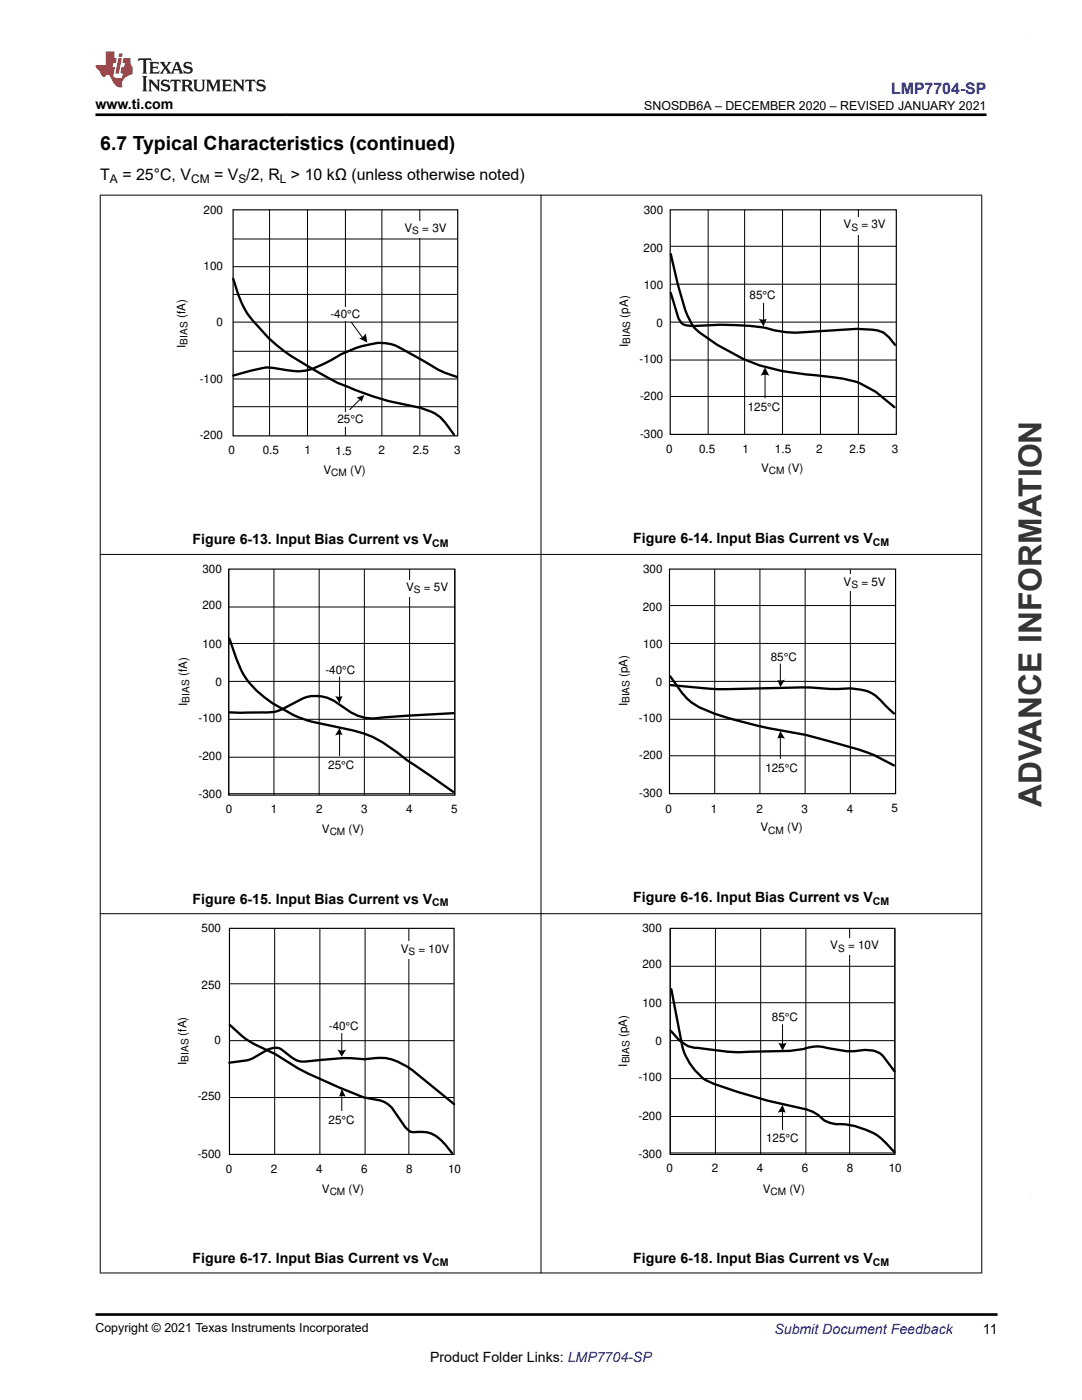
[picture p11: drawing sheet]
<svg xmlns="http://www.w3.org/2000/svg" width="216mm" height="279mm" viewBox="0 0 216 279" stroke-linecap="round" stroke-linejoin="round" font-family="sans-serif">
<path d="M46.5 55.6a21.4 21.4 0 0 0 7.2 11.9 39.9 39.9 0 0 0 8.9 6.3 38.6 38.6 0 0 0 8.3 4l6.6 2.2 6.4 1.4a8.3 8.3 0 0 1 5 3l1.7 2.3M46.5 75l6.3-1.6h1.7a14.8 14.8 0 0 0 7.8 .2l3.9-1.8a21.3 21.3 0 0 1 9.4-3.4 7.7 7.7 0 0 1 4.5 1.2l7.3 4.2 3.8 1.4" fill="none" stroke="#000" stroke-width=".47"/>
<path d="M46.5 58.8h44.8M46.5 53.2h44.8M46.5 47.7h44.8M53.8 41.9v45.1M61.4 41.9v45.1M68.9 41.9v45.1M76.2 41.9v45.1M83.8 41.9v45.1M46.5 75.6h44.8M46.5 70.1h44.8M46.5 64.3h44.8M46.5 81.2h44.8" fill="none" stroke="#000" stroke-width=".2"/>
<path d="M46.5 41.9h44.8v45.1h-44.8z" fill="none" stroke="#000" stroke-width=".23"/>
<g fill="#fff">
<path d="M80.9 44.2h8.1v3.2h-8.1z" fill-rule="evenodd"/>
<path d="M66 61.4h5.8v2.6h-5.8z" fill-rule="evenodd"/>
<path d="M67.5 82.3h4.9v2.9h-4.9z" fill-rule="evenodd"/>
</g>
<path d="M141.3 41.9v44.8M148.6 41.9v44.8M156.1 41.9v44.8M163.7 41.9v44.8M171.3 41.9v44.8M70.1 64.3l2.3 3.2M71.8 79.7l-2 2" fill="none" stroke="#000" stroke-width=".2"/>
<g fill="#000">
<path d="M71 79.4l1.7-.6-.6 1.5 .1 .1a1.41 1.41 0 0 0-1.2-1z" fill-rule="evenodd"/>
<path d="M71.5 67.5a1.77 1.77 0 0 0 1.5-.9l.3 1.8z" fill-rule="evenodd"/>
</g>
<path d="M133.7 41.9h45.1v44.8h-45.1z" fill="none" stroke="#000" stroke-width=".23"/>
<path d="M168.4 43.3h8.4v3.5h-8.4z" fill-rule="evenodd" fill="#fff"/>
<path d="M133.7 56.7h45.1M133.7 49.2h45.1M133.7 79.1h45.1M133.7 71.9h45.1M133.7 64.3h45.1" fill="none" stroke="#000" stroke-width=".2"/>
<path d="M133.8 50.7l1.5 6.1 1.4 5a8.9 8.9 0 0 0 2.8 4.5 38.3 38.3 0 0 0 23 8.6l4.1 .4a17.9 17.9 0 0 1 8.2 2.9l3.7 3.1M133.8 58.5l1.6 5.1a2.45 2.45 0 0 0 2.8 1.5 64.4 64.4 0 0 1 14.6 .3 18.2 18.2 0 0 0 7 .9l11.1-.7 3.2 .2 1 .1 1.2 .5 1.1 .9 1.2 1.5" fill="none" stroke="#000" stroke-width=".47"/>
<g fill="#fff">
<path d="M149.5 57.6h5.2v2.9h-5.2z" fill-rule="evenodd"/>
<path d="M149.2 80h6.7v2.6h-6.7z" fill-rule="evenodd"/>
</g>
<g fill="none" stroke="#000" stroke-width=".2">
<path d="M152.4 60.5v3.5M152.7 74.5v4.9M45.6 113.6v45.1M54.7 113.6v45.1M63.7 113.6v45.1M72.7 113.6v45.1M81.7 113.6v45.1M90.8 113.6v45.1M45.6 136h45.2M45.6 128.4h45.2M45.6 121.1h45.2M45.6 151.1h45.2"/>
<path d="M45.6 143.6h45.2M45.6 158.4h45.2"/>
</g>
<g fill="#000">
<path d="M151.5 63.6a1.69 1.69 0 0 0 1.5 0l-.6 1.6z" fill-rule="evenodd"/>
<path d="M152.7 73.3l.8 1.8-.1-.1a1.58 1.58 0 0 0-1.6 .1z" fill-rule="evenodd"/>
</g>
<path d="M45.8 127.5l1.4 4a16.2 16.2 0 0 0 7.2 8.9 25.3 25.3 0 0 0 7.9 3.6l8.2 1.8a20.2 20.2 0 0 1 8.7 4.3l2 1.6 9.2 6.3M45.8 142.2h3.3a27.5 27.5 0 0 0 6.2-.3l5.2-2.6a7.3 7.3 0 0 1 6.1 .5l3.4 2.4a8.9 8.9 0 0 0 6.8 1l13.7-.9" fill="none" stroke="#000" stroke-width=".47"/>
<path d="M45.6 113.6h45.2v45.1h-45.2z" fill="none" stroke="#000" stroke-width=".23"/>
<g fill="#fff">
<path d="M81.1 115.9h8.2v3.2h-8.2z" fill-rule="evenodd"/>
<path d="M64.8 132.5h6.2v2.6h-6.2z" fill-rule="evenodd"/>
</g>
<path d="M67.8 135.1v4.1" fill="none" stroke="#000" stroke-width=".2"/>
<path d="M66.9 138.9a1.68 1.68 0 0 0 1.5 0l-.6 1.5z" fill-rule="evenodd" fill="#000"/>
<path d="M65.4 151.4h5.3v2.6h-5.3z" fill-rule="evenodd" fill="#fff"/>
<path d="M133.6 136h45.1M133.6 128.4h45.1M133.6 120.9h45.1M67.8 146.5v4.3M133.6 150.8h45.1M133.6 143.6h45.1" fill="none" stroke="#000" stroke-width=".2"/>
<path d="M67.8 145.3l.5 1.5h.2a1.91 1.91 0 0 0-1.6 0z" fill-rule="evenodd" fill="#000"/>
<path d="M133.6 113.6h45.1v44.8h-45.1z" fill="none" stroke="#000" stroke-width=".23"/>
<g fill="#fff">
<path d="M153.7 129.9h5.2v2.9h-5.2z" fill-rule="evenodd"/>
<path d="M152.8 152h6.4v2.9h-6.4z" fill-rule="evenodd"/>
</g>
<path d="M142.6 113.6v44.8M151.6 113.6v44.8M160.7 113.6v44.8M169.7 113.6v44.8M155.7 132.5v3.5M155.7 147v4.4" fill="none" stroke="#000" stroke-width=".2"/>
<g fill="#000">
<path d="M155 135.6a2.01 2.01 0 0 0 1.6 .1l-.9 1.4z" fill-rule="evenodd"/>
<path d="M155.7 145.9l.8 1.5a1.68 1.68 0 0 0-1.5 0z" fill-rule="evenodd"/>
</g>
<path d="M133.7 136.7l9.7 .8 16.5-.3 7.2 .3a12 12 0 0 1 7 .9l1.6 1.4 2.7 2.6M133.7 135l2.4 3.3a11.7 11.7 0 0 0 6.4 4.1 105.9 105.9 0 0 0 18.3 4.3l4.5 1.2a41.5 41.5 0 0 1 13.1 4.9" fill="none" stroke="#000" stroke-width=".47"/>
<path d="M168.2 114.7h8.5v3.2h-8.5z" fill-rule="evenodd" fill="#fff"/>
<path d="M45.7 212.1l3.8-.5 .9-.4 3.1-1.7a2.82 2.82 0 0 1 2.7 0 6.2 6.2 0 0 0 4.7 2.4l7.6-.7 4.3 .2a10.5 10.5 0 0 1 9.5 2.2l8.3 6.8M45.9 204.6a22.2 22.2 0 0 0 9.1 5.8l4.5 2.8 8.3 3.9 4.8 1.9 3.3 .6 .8 .3 1.5 1.1 2.6 3.9a2.07 2.07 0 0 0 2.4 1 5.9 5.9 0 0 1 5.7 2.6l1.3 1.6" fill="none" stroke="#000" stroke-width=".47"/>
<path d="M45.8 185.3h44.8v45.1h-44.8z" fill="none" stroke="#000" stroke-width=".23"/>
<path d="M45.8 196.3h44.8M54.8 185.3v45.1M63.8 185.3v45.1M72.9 185.3v45.1M81.6 185.3v45.1M45.8 219h44.8M45.8 207.7h44.8" fill="none" stroke="#000" stroke-width=".2"/>
<g fill="#fff">
<path d="M79.8 187.9h9.9v3.5h-9.9z" fill-rule="evenodd"/>
<path d="M65.6 203.6h6.1v2.6h-6.1z" fill-rule="evenodd"/>
</g>
<path d="M68.2 206.2v3.5" fill="none" stroke="#000" stroke-width=".2"/>
<path d="M67.3 209.4l.1 .1a1.71 1.71 0 0 0 1.7-.1l-.9 1.5z" fill-rule="evenodd" fill="#000"/>
<path d="M65.6 222.2h5.2v2.9h-5.2z" fill-rule="evenodd" fill="#fff"/>
<g fill="none" stroke="#000" stroke-width=".2">
<path d="M133.7 185.3v45.1M133.7 192.8h44.9M142.8 185.3v45.1M151.8 185.3v45.1M160.8 185.3v45.1M169.5 185.3v45.1M178.6 185.3v45.1M68.2 218.5v3.2M133.7 215.3h44.9M133.7 207.7h44.9M133.7 200.1h44.9M133.7 222.8h44.9"/>
<path d="M133.7 230.1h44.9"/>
</g>
<path d="M68.2 217.3l.9 1.7a1.23 1.23 0 0 0-1.6-.1l.1 .1z" fill-rule="evenodd" fill="#000"/>
<path d="M134 197.4l2.2 11.6a12 12 0 0 0 4.7 6.6 101.4 101.4 0 0 0 20.1 5.8 8.1 8.1 0 0 1 3.6 2.3l1 .4 1.3 .3a13.9 13.9 0 0 1 8.9 2.8l2.7 2.7M133.8 205.7a7.6 7.6 0 0 0 4.8 3.4h.6a40.9 40.9 0 0 0 10.6 .8l7.8-.2 2.7-.3a7.4 7.4 0 0 1 4.7-.3 15.7 15.7 0 0 0 7.5 .4 4.6 4.6 0 0 1 3.7 1.2l2.3 3.1" fill="none" stroke="#000" stroke-width=".47"/>
<path d="M133.7 185.3h44.9v45.1h-44.9z" fill="none" stroke="#000" stroke-width=".23"/>
<g fill="#fff">
<path d="M165.7 187.3h9.7v3.2h-9.7z" fill-rule="evenodd"/>
<path d="M154.1 201.6h5.2v2.9h-5.2z" fill-rule="evenodd"/>
</g>
<path d="M156.1 204.5v4.1" fill="none" stroke="#000" stroke-width=".2"/>
<path d="M155.3 208a1.39 1.39 0 0 0 1.7 0l-.9 1.7z" fill-rule="evenodd" fill="#000"/>
<path d="M152.9 225.7h6.4v2.9h-6.4z" fill-rule="evenodd" fill="#fff"/>
<path d="M19.9 38.9h176.1M20 38.9v215.2M107.9 38.9v215.2M195.9 38.9v215.2M19.9 110.6h176.1M19.9 182.3h176.1M156.1 221.7v3.7M19.9 254h176.1" fill="none" stroke="#000" stroke-width=".2"/>
<path d="M156.1 220.5l.7 1.6a1.68 1.68 0 0 0-1.6 0z" fill-rule="evenodd" fill="#000"/>
<path d="M27.7 11.6l-.2 .6 .5-.2h.6v.1v2.2l-.2 .4h1l-.2-.4v-2.2v-.1h.5l.5 .2-.1-.6zM29.8 12.4l.2 .3v1.6l-.2 .4h1.9l.1-.6a1.08 1.08 0 0 1-1.3 .2v-.7h.6l.4 .2v-.7l-.4 .2h-.6v-.5l.2-.2a1 1 0 0 1 1 .3l-.1-.5zM31.8 12.4l1 1.1-1 1.2h.9l-.2-.2 .4-.8 .5 .8-.2 .2h1.6l-.2-.2 .1-.5h1l.1 .5-.1 .2h.9l-.2-.4-.8-1.9h-.5l-1 2.1-.8-1.1 .9-1h-.8l.2 .2-.5 .6-.3-.6 .1-.2zM35.2 12.8l.4 1h-.8zM36.8 12.5a.65 .65 0 0 0-.2 .7 .65 .65 0 0 0 .6 .5l.7 .1 .1 .3a.79 .79 0 0 1-.7 .4 .79 .79 0 0 1-.7-.5l.1 .7 .2-.1a.93 .93 0 0 0 1.1 0 .93 .93 0 0 0 .4-.9 1.46 1.46 0 0 0-1.2-.6l-.1-.3a1.09 1.09 0 0 1 1.2 .2l-.2-.6-.1 .1-.6-.2zM28.4 15.2l.2 .4v2.2l-.2 .4h1l-.2-.4v-2.2l.2-.4zM29.6 15.9l.2 .4v1.5l-.2 .4h.8l-.3-.4v-1.3l1.7 1.8v-2l.2-.4h-.8l.2 .2 .1 1.1-1.2-1.3zM32.3 16a.65 .65 0 0 0-.2 .8 .65 .65 0 0 0 .7 .4l.6 .2 .1 .2a.79 .79 0 0 1-.7 .4 .79 .79 0 0 1-.7-.5l.1 .7 .2-.1a.93 .93 0 0 0 1.1 .1 .93 .93 0 0 0 .4-1 1.46 1.46 0 0 0-1.2-.5l-.1-.4a1.09 1.09 0 0 1 1.2 .2l-.2-.6-.1 .1-.6-.1zM34.1 15.9l-.1 .6a.63 .63 0 0 1 .7-.3l.1 1.6-.3 .4h1l-.2-.4v-1.6a.66 .66 0 0 1 .8 .3l-.1-.6zM36.2 15.9l.2 .4v1.5l-.2 .4h.9l-.2-.2v-.7h.5l.1 .2a.79 .79 0 0 0 1.2 .6l-1-.9a.61 .61 0 0 0 .6-.6 .61 .61 0 0 0-.5-.7zM36.9 16.2h.2a.47 .47 0 0 1 .5 .1 .47 .47 0 0 1 .1 .5l-.2 .1-.6 .1zM38.5 15.9l.2 .2a2.27 2.27 0 0 0 .4 2 1.04 1.04 0 0 0 1.7-.7v-1.3l.2-.2h-.8l.2 .4v1.1a.6 .6 0 0 1-.6 .6 .6 .6 0 0 1-.6-.6v-1.1l.3-.4zM41.1 15.9l.2 .4v1.5l-.2 .4h.7l-.2-.4v-1.4l.9 1.9 .8-1.9v1.4l-.2 .4h1l-.3-.4v-1.5l.3-.4h-.8l-.7 1.5-.7-1.5zM44.3 15.9l.2 .4v1.5l-.2 .4h1.9l.1-.6a1.09 1.09 0 0 1-1.3 .2v-.7h.6l.4 .2v-.6l-.4 .2h-.6v-.6l.2-.1a1.01 1.01 0 0 1 1 .3l-.1-.6zM46.4 15.9l.3 .4v1.5l-.3 .4h.8l-.2-.4v-1.3l1.6 1.8v-2l.2-.4h-.7l.2 .2v1.1l-1.2-1.3zM49 15.9l-.1 .6a.63 .63 0 0 1 .8-.3v1.6l-.3 .4h1l-.2-.4v-1.6a.66 .66 0 0 1 .8 .3l-.1-.6zM51.4 16a.65 .65 0 0 0-.2 .8 .65 .65 0 0 0 .6 .4l.6 .2 .2 .2a.79 .79 0 0 1-.8 .4 .79 .79 0 0 1-.6-.5l.1 .7 .2-.1a.93 .93 0 0 0 1 .1 .93 .93 0 0 0 .5-1 1.46 1.46 0 0 0-1.3-.5l-.1-.4a1.09 1.09 0 0 1 1.3 .2l-.2-.6-.2 .1-.5-.1z" fill="#231f20"/>
<path d="M21.1 10.3v2.7h-2v.4l.9 1a.95 .95 0 0 0 .9 .9 .59 .59 0 0 1 .6-.4 .59 .59 0 0 1 .5 .3l.4 .8a1.59 1.59 0 0 0 2.1 1.4 1.61 1.61 0 0 1 1-2.3l1-.3-.1-1.5a1.59 1.59 0 0 1-.4-1.7h-1.4l-.2 .9h.5l-.1 .9h-.5l-.2 .9v.3l.4 .1-.2 .9h-.6a.73 .73 0 0 1-1.1-.7l.3-1.5h-.5l.2-.9h.5l.2-.9h-.5v-1.3zM23.6 11.6l-.6 3.1h.7l.6-3.1zM23.8 10.7l-.1 .6h.7l.1-.6z" fill="#ed1c24"/>
<path d="M19 22.9h177.8M19 262.3h180" fill="none" stroke="#000" stroke-width=".53"/>
<path d="M205.6 6.9h.1" fill="none" stroke="#373435" stroke-width=".2"/>
<text font-size="6.3" fill="#373435" x="207.8" y="161" transform="rotate(-90 207.8 161)">ADVANCE INFORMATION</text>
<text font-size="3.9" x="20" y="29.9">6.7 Typical Characteristics (continued)</text>
<text font-size="3.2" fill="#00f" x="177.8" y="18.7">LMP7704-SP</text>
<g font-size="3.2">
<text x="20" y="35.8">T</text>
<text x="24.4" y="35.8">= 25°C, V</text>
<text x="42.7" y="35.8">= V /2, R &gt; 10 kΩ (unless otherwise noted)</text>
</g>
<g font-size="2.8">
<text x="19" y="21.8">www.ti.com</text>
<text x="38.4" y="108.6">Figure 6-13. Input Bias Current vs V</text>
<text x="126.4" y="108.4">Figure 6-14. Input Bias Current vs V</text>
<text x="38.4" y="180.3">Figure 6-15. Input Bias Current vs V</text>
<text x="126.4" y="180.1">Figure 6-16. Input Bias Current vs V</text>
<text x="38.4" y="252">Figure 6-17. Input Bias Current vs V</text>
<text x="126.4" y="252">Figure 6-18. Input Bias Current vs V</text>
<text x="196.1" y="266.1">11</text>
<text x="85.8" y="271.7">Product Folder Links: LMP7704-SP</text>
</g>
<text font-size="2.8" fill="#00f" x="154.5" y="266.2">Submit Document Feedback</text>
<g font-size="2.5">
<text x="128.5" y="21.9">SNOSDB6A – DECEMBER 2020 – REVISED JANUARY 2021</text>
<text x="19.1" y="265.9">Copyright © 2021 Texas Instruments Incorporated</text>
</g>
<g font-size="2.4">
<text x="21.9" y="36.5">A</text>
<text x="38.1" y="36.5">CM</text>
<text x="47.6" y="36.5">S</text>
<text x="55.9" y="36.5">L</text>
</g>
<g font-size="2.3">
<text x="40.6" y="42.6">200</text>
<text x="80.7" y="46.3">V</text>
<text x="84.3" y="46.3">= 3V</text>
<text x="128.5" y="42.6">300</text>
<text x="168.3" y="45.6">V</text>
<text x="171.9" y="45.6">= 3V</text>
<text x="40.6" y="53.9">100</text>
<text x="128.4" y="50.2">200</text>
<text x="128.5" y="57.7">100</text>
<text x="149.6" y="59.7">85°C</text>
<text x="37" y="63.5" transform="rotate(-90 37 63.5)">(fA)</text>
<text x="43.2" y="65.1">0</text>
<text x="65.9" y="63.4">-40°C</text>
<text x="125.3" y="63.4" transform="rotate(-90 125.3 63.4)">(pA)</text>
<text x="131" y="65.2">0</text>
<text x="37" y="69.4" transform="rotate(-90 37 69.4)">I</text>
<text x="125.3" y="69.3" transform="rotate(-90 125.3 69.3)">I</text>
<text x="39.9" y="76.4">-100</text>
<text x="127.6" y="72.4">-100</text>
<text x="127.7" y="79.9">-200</text>
<text x="149.2" y="82">125°C</text>
<text x="39.9" y="87.6">-200</text>
<text x="67.3" y="84.5">25°C</text>
<text x="127.7" y="87.3">-300</text>
<text x="45.6" y="90.7">0</text>
<text x="52.4" y="90.6">0.5</text>
<text x="60.8" y="90.6">1</text>
<text x="64.5" y="94.6">V</text>
<text x="67" y="90.7">1.5</text>
<text x="69.9" y="94.6">(V)</text>
<text x="75.5" y="90.6">2</text>
<text x="82.4" y="90.6">2.5</text>
<text x="90.6" y="90.6">3</text>
<text x="132.9" y="90.5">0</text>
<text x="139.5" y="90.5">0.5</text>
<text x="148.1" y="90.5">1</text>
<text x="151.9" y="94.2">V</text>
<text x="154.6" y="90.5">1.5</text>
<text x="157.2" y="94.2">(V)</text>
<text x="162.9" y="90.5">2</text>
<text x="169.5" y="90.5">2.5</text>
<text x="178" y="90.5">3</text>
<text x="40.4" y="114.3">300</text>
<text x="81" y="118">V</text>
<text x="84.6" y="118">= 5V</text>
<text x="128.3" y="114.3">300</text>
<text x="168.3" y="116.9">V</text>
<text x="171.9" y="116.9">= 5V</text>
<text x="40.4" y="121.6">200</text>
<text x="128.3" y="121.9">200</text>
<text x="40.4" y="129.3">100</text>
<text x="128.3" y="129.4">100</text>
<text x="153.8" y="132">85°C</text>
<text x="37.3" y="135" transform="rotate(-90 37.3 135)">(fA)</text>
<text x="43" y="136.8">0</text>
<text x="64.9" y="134.5">-40°C</text>
<text x="125.2" y="135.1" transform="rotate(-90 125.2 135.1)">(pA)</text>
<text x="130.9" y="136.9">0</text>
<text x="37.4" y="140.8" transform="rotate(-90 37.4 140.8)">I</text>
<text x="125.2" y="141" transform="rotate(-90 125.2 141)">I</text>
<text x="39.6" y="144.1">-100</text>
<text x="127.5" y="144.1">-100</text>
<text x="39.6" y="151.8">-200</text>
<text x="65.5" y="153.4">25°C</text>
<text x="127.6" y="151.6">-200</text>
<text x="152.7" y="154.2">125°C</text>
<text x="39.6" y="159.3">-300</text>
<text x="127.6" y="159">-300</text>
<text x="45" y="162.3">0</text>
<text x="54.1" y="162.3">1</text>
<text x="63.1" y="162.3">2</text>
<text x="64.2" y="166.2">V</text>
<text x="69.6" y="166.2">(V)</text>
<text x="72" y="162.3">3</text>
<text x="81" y="162.3">4</text>
<text x="90" y="162.3">5</text>
<text x="132.8" y="162.2">0</text>
<text x="141.9" y="162.2">1</text>
<text x="150.9" y="162.2">2</text>
<text x="151.7" y="165.9">V</text>
<text x="157.1" y="165.9">(V)</text>
<text x="159.9" y="162.2">3</text>
<text x="168.9" y="162.2">4</text>
<text x="177.9" y="162.1">5</text>
<text x="40.2" y="186">500</text>
<text x="80" y="190.1">V</text>
<text x="83.5" y="190.1">= 10V</text>
<text x="128.2" y="186">300</text>
<text x="165.7" y="189.5">V</text>
<text x="169.2" y="189.5">= 10V</text>
<text x="40.2" y="197.5">250</text>
<text x="128.2" y="193.3">200</text>
<text x="128.2" y="201">100</text>
<text x="154" y="203.8">85°C</text>
<text x="37.2" y="206.7" transform="rotate(-90 37.2 206.7)">(fA)</text>
<text x="42.8" y="208.3">0</text>
<text x="65.6" y="205.6">-40°C</text>
<text x="125.1" y="207" transform="rotate(-90 125.1 207)">(pA)</text>
<text x="130.8" y="208.5">0</text>
<text x="37.2" y="212.5" transform="rotate(-90 37.2 212.5)">I</text>
<text x="125.2" y="212.9" transform="rotate(-90 125.2 212.9)">I</text>
<text x="127.4" y="215.8">-100</text>
<text x="39.5" y="219.5">-250</text>
<text x="65.6" y="224.3">25°C</text>
<text x="127.4" y="223.5">-200</text>
<text x="152.9" y="228">125°C</text>
<text x="39.5" y="231">-500</text>
<text x="127.4" y="231">-300</text>
<text x="133" y="234">0</text>
<text x="142" y="234">2</text>
<text x="151" y="234">4</text>
<text x="160" y="234">6</text>
<text x="169" y="234">8</text>
<text x="177.3" y="234">10</text>
<text x="45" y="234.1">0</text>
<text x="54.1" y="234.1">2</text>
<text x="63.1" y="234.1">4</text>
<text x="64.2" y="238">V</text>
<text x="69.6" y="238">(V)</text>
<text x="72" y="234.1">6</text>
<text x="81" y="234.1">8</text>
<text x="89.4" y="234.1">10</text>
<text x="152.2" y="238">V</text>
<text x="157.5" y="238">(V)</text>
</g>
<g font-size="2.1">
<text x="86.2" y="109.2">CM</text>
<text x="174.2" y="108.9">CM</text>
<text x="86.2" y="180.9">CM</text>
<text x="174.2" y="180.6">CM</text>
<text x="86.2" y="252.6">CM</text>
<text x="174.2" y="252.6">CM</text>
</g>
<g font-size="2">
<text x="82.3" y="46.7">S</text>
<text x="169.9" y="46">S</text>
<text x="37.4" y="68.8" transform="rotate(-90 37.4 68.8)">BIAS</text>
<text x="125.8" y="68.6" transform="rotate(-90 125.8 68.6)">BIAS</text>
<text x="66.1" y="95">CM</text>
<text x="153.4" y="94.7">CM</text>
<text x="82.6" y="118.4">S</text>
<text x="169.9" y="117.3">S</text>
<text x="37.8" y="140.2" transform="rotate(-90 37.8 140.2)">BIAS</text>
<text x="125.6" y="140.3" transform="rotate(-90 125.6 140.3)">BIAS</text>
<text x="65.8" y="166.6">CM</text>
<text x="153.3" y="166.4">CM</text>
<text x="81.5" y="190.6">S</text>
<text x="167.2" y="189.9">S</text>
<text x="37.6" y="211.9" transform="rotate(-90 37.6 211.9)">BIAS</text>
<text x="125.6" y="212.2" transform="rotate(-90 125.6 212.2)">BIAS</text>
<text x="65.8" y="238.5">CM</text>
<text x="153.7" y="238.5">CM</text>
</g>
</svg>
